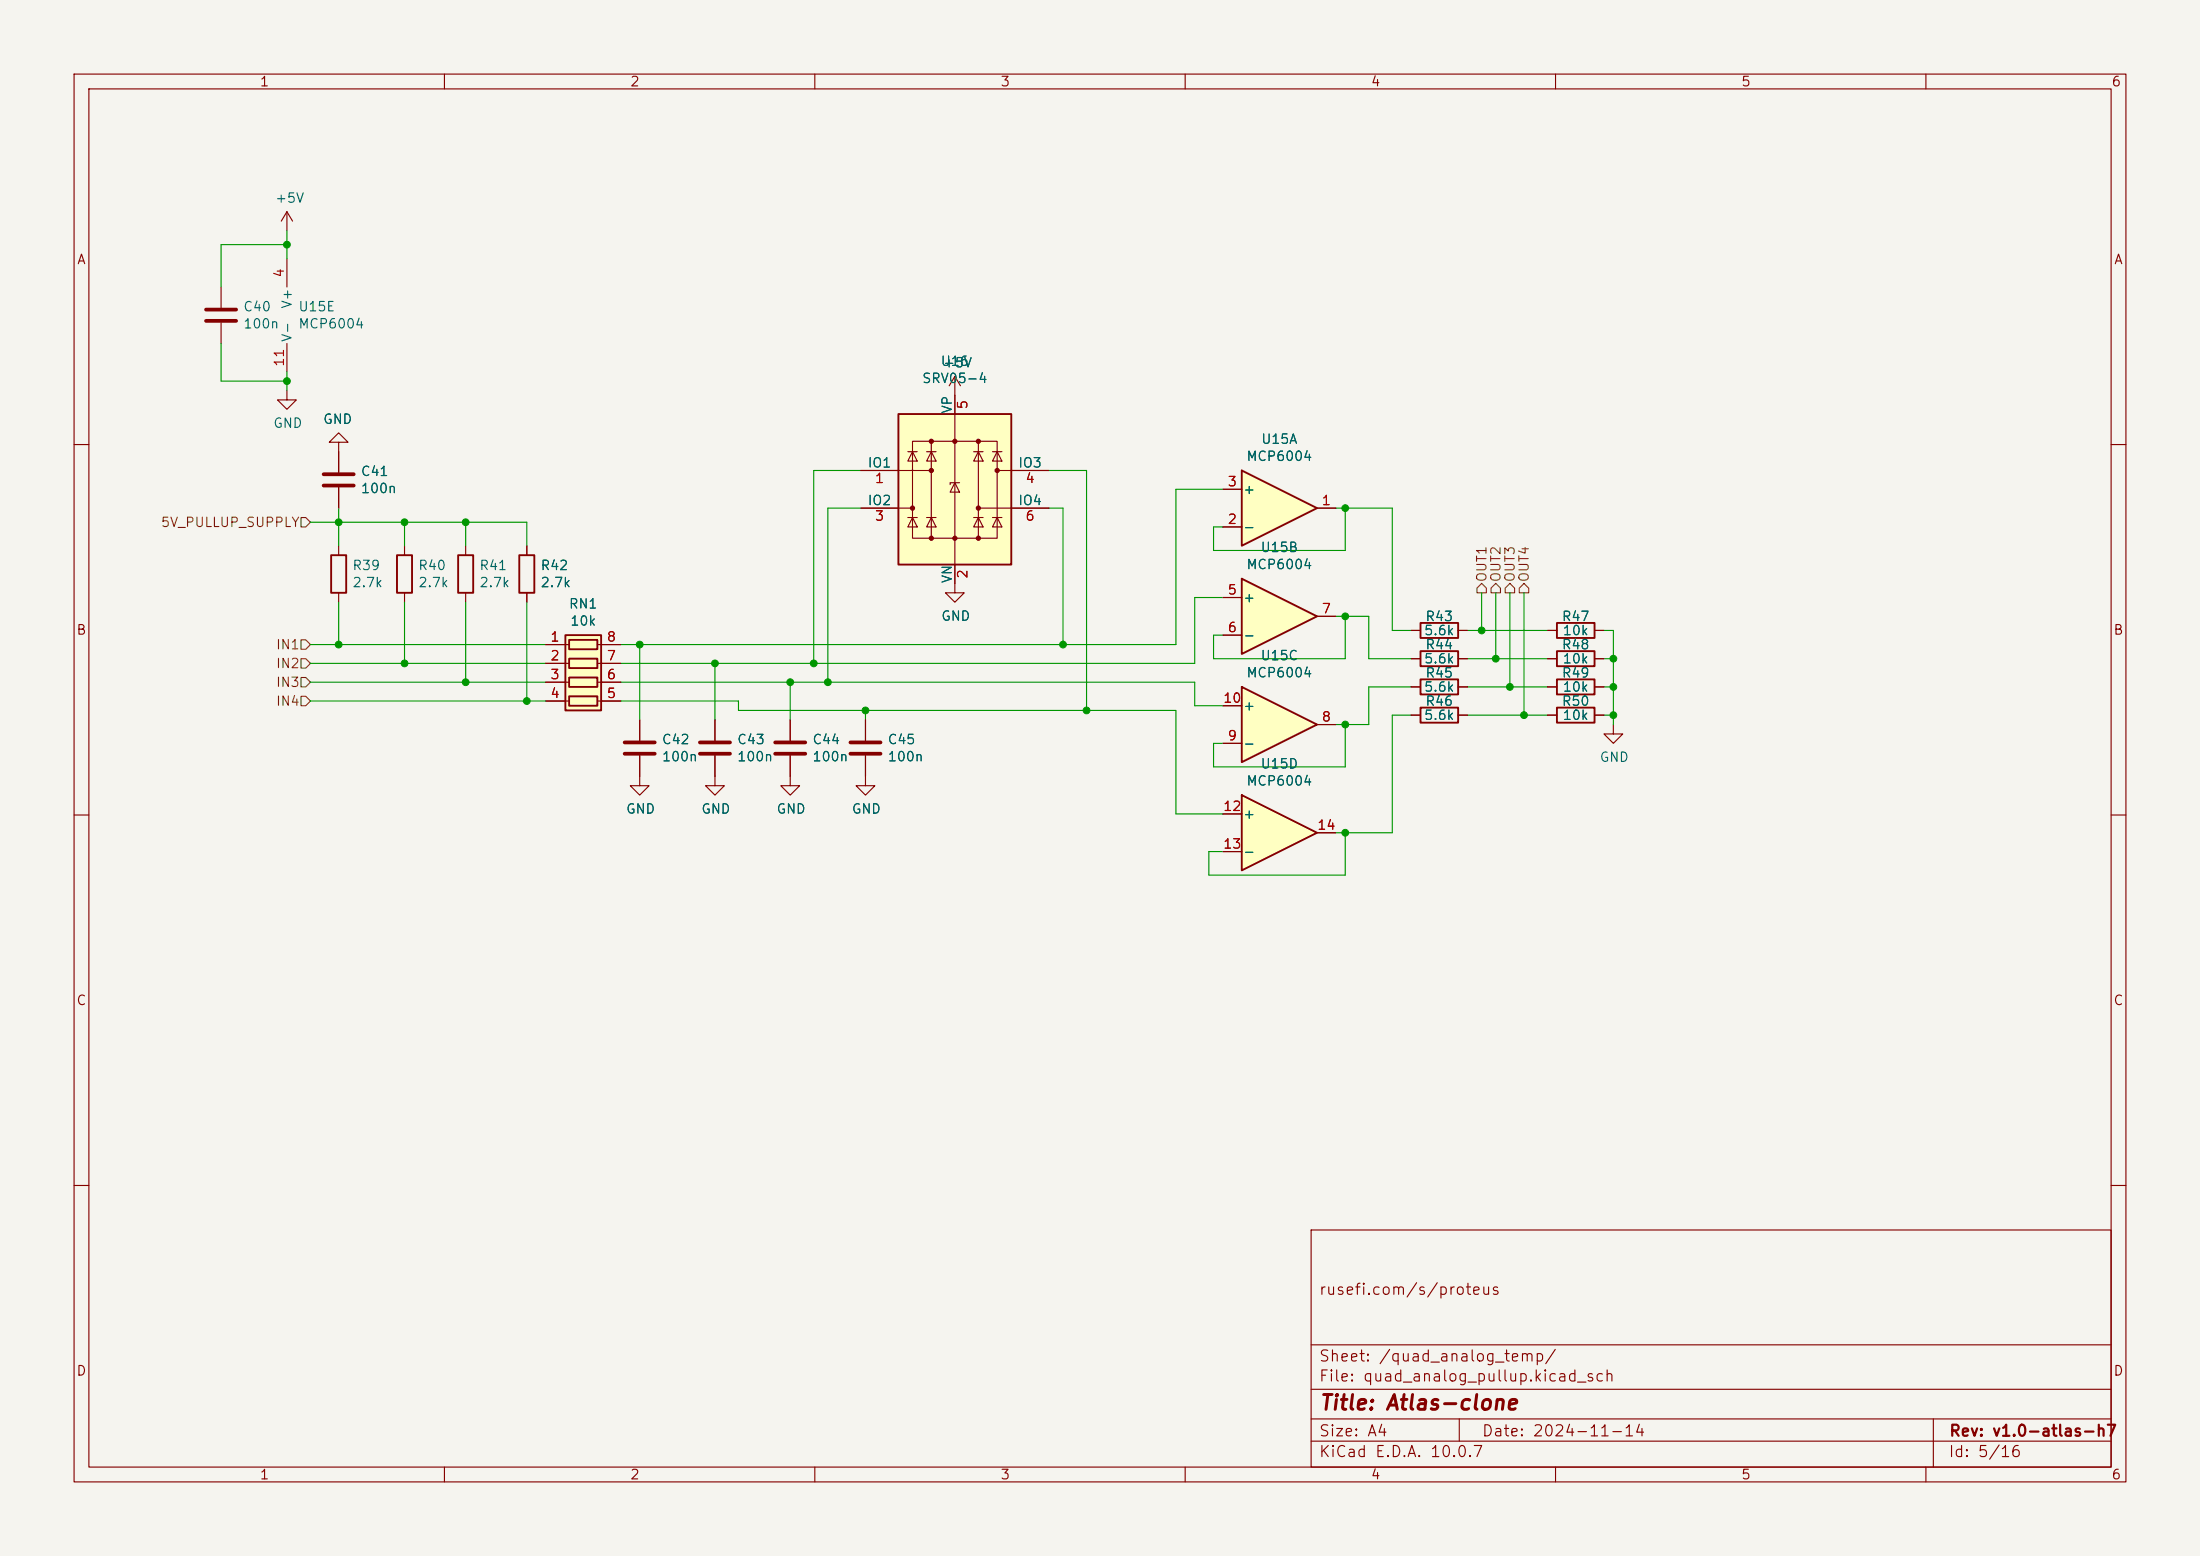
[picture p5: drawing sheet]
<svg xmlns="http://www.w3.org/2000/svg" width="297mm" height="210mm" viewBox="0 0 297 210" stroke-linecap="round" stroke-linejoin="round" font-family="sans-serif">
<path d="M0 0h297v210h-297z" fill="#f5f4ef" stroke="#f5f4ef" stroke-width=".14"/>
<g fill="none" stroke="#840000" stroke-width=".15">
<path d="M10 10h277v190h-277zM12 12h273v186h-273zM60 10v2M110 10v2M160 10v2M210 10v2M260 10v2M10 60h2M285 60h2M10 110h2M285 110h2M10 160h2"/>
<path d="M177 166h108v32h-108zM285 160h2M60 198v2M110 198v2M160 198v2M177 194.5h108M177 191.5h108M177 187.5h108M177 181.5h108M197 191.5v3M210 198v2M260 198v2"/>
<path d="M261 191.5v6.5"/>
</g>
<path d="M167.6 92.7l10.2 5.1-10.2 5.1z" fill="#ffffc2"/>
<path d="M167.6 92.7l10.2 5.1-10.2 5.1zM191.8 87.9h5v2h-5zM191.8 91.7h5v2h-5zM191.8 95.5h5v2h-5zM191.8 84.1h5v2h-5z" fill="none" stroke="#840000" stroke-width=".25"/>
<g fill="none" stroke="#840000" stroke-width=".15">
<path d="M86.4 97.2v2.7M96.5 97.2v2.7M106.7 97.2v2.7M116.8 97.2v2.7M165.1 95.3h2.5M177.8 97.8h2.5M190.5 88.9h1.3M190.5 92.7h1.3M190.5 96.5h1.3M190.5 85.1h1.3M196.8 88.9h1.3M196.8 92.7h1.3"/>
<path d="M196.8 96.5h1.3M196.8 85.1h1.3M86.4 102v4h1.2l-1.2 1.3-1.3-1.3h1.3M96.5 102v4h1.3l-1.3 1.3-1.3-1.3h1.3M106.7 102v2.8M116.8 102v4h1.3l-1.3 1.3-1.2-1.3h1.2M165.1 100.3h2.5"/>
</g>
<path d="M84.3 100.2h4.1M84.3 101.7h4.1M94.5 100.2h4.1M94.5 101.7h4.1M104.6 100.2h4.1M104.6 101.7h4.1M114.8 100.2h4.1M114.8 101.7h4.1" fill="none" stroke="#840000" stroke-width=".51"/>
<path d="M121.3 55.9h15.2v20.3h-15.2z" fill="#ffffc2"/>
<g fill="none" stroke="#840000" stroke-width=".15">
<path d="M123.2 59.6h11.4v13h-11.4zM125.7 59.6v13M128.9 50.8v29.2h1.3l-1.3 1.3-1.3-1.3h1.3M128.9 50.8l-.8 1.3M128.9 50.8l.8 1.3M132.1 59.6v13M116.2 63.5h9.5M116.2 68.6h7M122.6 61h1.2M122.6 69.9h1.2M123.2 61l.6 1.2h-1.2zM123.2 69.9l.6 1.2h-1.2z"/>
<path d="M125.1 61h1.3M125.1 69.9h1.3M125.7 61l.7 1.2h-1.3zM125.7 69.9l.7 1.2h-1.3zM128.9 65.2l.6 1.2h-1.2zM129.5 65.2h-1.2v.2M131.4 61h1.3M131.4 69.9h1.3M132.1 61l.6 1.2h-1.3zM132.1 69.9l.6 1.2h-1.3zM132.1 68.6h9.5M134 61h1.3"/>
<path d="M134 69.9h1.3M134.6 61l.7 1.2h-1.3zM134.6 69.9l.7 1.2h-1.3zM134.6 63.5h7M106.7 104.8v1.2h1.2l-1.2 1.3-1.3-1.3h1.3"/>
</g>
<path d="M121.3 55.9h15.2v20.3h-15.2z" fill="none" stroke="#840000" stroke-width=".25"/>
<g fill="#840000" stroke="#840000" stroke-width=".15">
<circle cx="123.2" cy="68.6" r=".28"/>
<circle cx="125.7" cy="59.6" r=".28"/>
<circle cx="125.7" cy="63.5" r=".28"/>
<circle cx="125.7" cy="72.6" r=".28"/>
<circle cx="128.9" cy="59.6" r=".28"/>
<circle cx="128.9" cy="72.6" r=".28"/>
<circle cx="132.1" cy="59.6" r=".28"/>
<circle cx="132.1" cy="68.6" r=".28"/>
<circle cx="132.1" cy="72.6" r=".28"/>
<circle cx="134.6" cy="63.5" r=".28"/>
</g>
<path d="M167.6 63.5l10.2 5.1-10.2 5.1z" fill="#ffffc2"/>
<path d="M167.6 63.5l10.2 5.1-10.2 5.1z" fill="none" stroke="#840000" stroke-width=".25"/>
<path d="M165.1 71.1h2.5M165.1 66h2.5M177.8 68.6h2.5" fill="none" stroke="#840000" stroke-width=".15"/>
<path d="M167.6 78.1l10.2 5.1-10.2 5.1z" fill="#ffffc2"/>
<path d="M167.6 78.1l10.2 5.1-10.2 5.1z" fill="none" stroke="#840000" stroke-width=".25"/>
<path d="M165.1 80.6h2.5M165.1 85.7h2.5M177.8 83.2h2.5" fill="none" stroke="#840000" stroke-width=".15"/>
<path d="M167.6 107.3l10.2 5.1-10.2 5.1z" fill="#ffffc2"/>
<path d="M44.7 74.9h2v5.1h-2zM53.6 74.9h2v5.1h-2zM210.2 84.1h5.1v2h-5.1zM210.2 87.9h5.1v2h-5.1zM210.2 95.5h5.1v2h-5.1zM210.2 91.7h5.1v2h-5.1zM167.6 107.3l10.2 5.1-10.2 5.1z" fill="none" stroke="#840000" stroke-width=".25"/>
<g fill="none" stroke="#840000" stroke-width=".15">
<path d="M29.8 38.7v2.8M38.7 28.6v2.5M38.7 34.9v3.8M38.7 28.6l-.7 1.2M38.7 28.6l.8 1.2M29.8 43.6v2.8M38.7 52.7v1.3h1.3l-1.3 1.2-1.2-1.2h1.2M38.7 46.4v3.8M45.7 59.7h1.3l-1.3-1.3-1.3 1.3h1.3v4.1M45.7 65.8v2.8M45.7 73.7v1.2M54.6 73.7v1.2"/>
<path d="M45.7 80v1.3M54.6 80v1.3M208.9 85.1h1.3M208.9 88.9h1.3M208.9 96.5h1.3M208.9 92.7h1.3M215.3 85.1h1.2M215.3 88.9h1.2M215.3 96.5h1.2M215.3 92.7h1.2M217.8 97.8v1.3h1.3l-1.3 1.2-1.3-1.2h1.3M165.1 109.9h2.5"/>
<path d="M165.1 114.9h2.5M177.8 112.4h2.5"/>
</g>
<path d="M27.8 41.8h4.1M27.8 43.3h4.1M43.7 64h4.1M43.7 65.5h4.1" fill="none" stroke="#840000" stroke-width=".51"/>
<path d="M76.3 85.7h4.9v10.2h-4.9z" fill="#ffffc2"/>
<path d="M61.8 74.9h2.1v5.1h-2.1zM70.1 74.9h2v5.1h-2zM76.3 85.7h4.9v10.2h-4.9zM76.8 86.4h3.8v1.2h-3.8zM76.8 88.9h3.8v1.3h-3.8zM76.8 91.4h3.8v1.3h-3.8zM76.8 94h3.8v1.3h-3.8z" fill="none" stroke="#840000" stroke-width=".25"/>
<g fill="none" stroke="#840000" stroke-width=".15">
<path d="M128.9 53.3v2.6M45.7 61v2.8M45.7 65.8v2.8M62.9 73.7v1.2M71.1 73.7v1.2M116.2 63.5h5.1M116.2 68.6h5.1M128.9 76.2v2.5M136.5 63.5h5.1M136.5 68.6h5.1M165.1 71.1h2.5M165.1 66h2.5"/>
<path d="M177.8 68.6h2.5M62.9 80v1.3M71.1 80v1.3M73.7 87h3.1M73.7 89.5h3.1M73.7 92.1h3.1M73.7 94.6h3.1M80.6 87h3.2M80.6 89.5h3.2M80.6 92.1h3.2M80.6 94.6h3.2M86.4 97.2v2.7"/>
<path d="M96.5 97.2v2.7M106.7 97.2v2.7M116.8 97.2v2.7M165.1 95.3h2.5M165.1 80.6h2.5M165.1 85.7h2.5M177.8 97.8h2.5M177.8 83.2h2.5M190.5 88.9h1.3M190.5 92.7h1.3M190.5 96.5h1.3M190.5 85.1h1.3"/>
<path d="M196.8 88.9h1.3M196.8 92.7h1.3M196.8 96.5h1.3M196.8 85.1h1.3M208.9 88.9h1.3M208.9 92.7h1.3M208.9 96.5h1.3M208.9 85.1h1.3M215.3 88.9h1.2M215.3 92.7h1.2M215.3 96.5h1.2M215.3 85.1h1.2"/>
<path d="M86.4 102v2.8M96.5 102v2.8M106.7 102v2.8M116.8 102v2.8M165.1 100.3h2.5M165.1 109.9h2.5M165.1 114.9h2.5M177.8 112.4h2.5"/>
</g>
<path d="M40.6 69.9h.7l.6 .6-.6 .6h-.7zM200 78.7l.7 .7v.6h-1.3v-.6zM201.3 79.4l.6-.7 .7 .7v.6h-1.3zM203.8 78.7l.7 .7v.6h-1.3v-.6zM205.7 78.7l.7 .7v.6h-1.3v-.6zM40.6 86.4h.7l.6 .6-.6 .6h-.7zM40.6 91.4h.7l.6 .7-.6 .6h-.7zM40.6 94h.7l.6 .6-.6 .7h-.7zM40.6 88.9h.7l.6 .6-.6 .7h-.7z" fill="none" stroke="#725600" stroke-width=".15"/>
<g fill="none" stroke="#009600" stroke-width=".15">
<path d="M38.7 31.1v3.8M38.7 33h-8.9v5.7M29.8 46.4v5h8.9M38.7 50.2v2.5M41.9 70.5h29.2v3.2M45.7 68.6v5.1M54.6 70.5v3.2M62.9 70.5v3.2M116.2 63.5h-6.3v26M116.2 68.6h-4.4v23.5M141.6 68.6h1.9v18.4M141.6 63.5h5.1v32.4"/>
<path d="M165.1 66h-6.4v21h-74.9M180.3 68.6h7.7v16.5h2.5M181.6 68.6v5.7h-17.8v-3.2h1.3M41.9 89.5h31.8M41.9 92.1h31.8M41.9 87h31.8M41.9 94.6h31.8M45.7 81.3v5.7M54.6 81.3v8.2M62.9 81.3v10.8M71.1 81.3v13.3M83.8 94.6h15.9v1.3h59v14h6.4"/>
<path d="M83.8 92.1h77.5v3.2h3.8M86.4 87v10.2M96.5 89.5v7.7M106.7 92.1v5.1M116.8 95.9v1.3M165.1 80.6h-3.8v8.9h-77.5M180.3 83.2h4.5v5.7h5.7M181.6 83.2v5.7h-17.8v-3.2h1.3M181.6 97.8v5.7h-17.8v-3.2h1.3M190.5 96.5h-2.5v15.9h-7.7M190.5 92.7h-5.7v5.1h-4.5M198.1 85.1h10.8"/>
<path d="M198.1 96.5h10.8M198.1 92.7h10.8M198.1 88.9h10.8M200 80v5.1M201.9 80v8.9M203.8 80v12.7M205.7 80v16.5M216.5 85.1h1.3v12.7M216.5 96.5h1.3M216.5 92.7h1.3M216.5 88.9h1.3M181.6 112.4v5.7h-18.4v-3.2h1.9"/>
</g>
<g fill="#009600" stroke="#009600" stroke-width=".14">
<circle cx="54.6" cy="89.5" r=".46"/>
<circle cx="45.7" cy="87" r=".46"/>
<circle cx="62.9" cy="92.1" r=".46"/>
<circle cx="62.9" cy="70.5" r=".46"/>
<circle cx="71.1" cy="94.6" r=".46"/>
<circle cx="181.6" cy="68.6" r=".46"/>
<circle cx="205.7" cy="96.5" r=".46"/>
<circle cx="203.8" cy="92.7" r=".46"/>
<circle cx="200" cy="85.1" r=".46"/>
<circle cx="111.8" cy="92.1" r=".46"/>
<circle cx="116.8" cy="95.9" r=".46"/>
<circle cx="106.7" cy="92.1" r=".46"/>
<circle cx="86.4" cy="87" r=".46"/>
<circle cx="96.5" cy="89.5" r=".46"/>
<circle cx="109.9" cy="89.5" r=".46"/>
<circle cx="181.6" cy="97.8" r=".46"/>
<circle cx="181.6" cy="83.2" r=".46"/>
<circle cx="143.5" cy="87" r=".46"/>
<circle cx="146.7" cy="95.9" r=".46"/>
<circle cx="181.6" cy="112.4" r=".46"/>
<circle cx="45.7" cy="70.5" r=".46"/>
<circle cx="54.6" cy="70.5" r=".46"/>
<circle cx="38.7" cy="51.4" r=".46"/>
<circle cx="38.7" cy="33" r=".46"/>
<circle cx="217.8" cy="88.9" r=".46"/>
<circle cx="217.8" cy="92.7" r=".46"/>
<circle cx="201.9" cy="88.9" r=".46"/>
<circle cx="217.8" cy="96.5" r=".46"/>
</g>
<text font-size="2" fill="#840000" x="178" y="190.8">Title: Atlas-clone</text>
<g font-size="1.5" fill="#840000">
<text x="178" y="175.1">rusefi.com/s/proteus</text>
<text x="178" y="184.1">Sheet: /quad_analog_temp/</text>
<text x="178" y="186.8">File: quad_analog_pullup.kicad_sch</text>
<text x="178" y="197">KiCad E.D.A. 10.0.7</text>
<text x="178" y="194.2">Size: A4</text>
<text x="200" y="194.2">Date: 2024-11-14</text>
<text x="263" y="197">Id: 5/16</text>
<text x="263" y="194.2">Rev: v1.0-atlas-h7</text>
</g>
<g font-size="1.3" fill="#840000">
<text x="35" y="12">1</text>
<text x="85" y="12">2</text>
<text x="135" y="12">3</text>
<text x="185" y="12">4</text>
<text x="235" y="12">5</text>
<text x="285" y="12">6</text>
<text x="10.3" y="36">A</text>
<text x="285.3" y="36">A</text>
<text x="10.2" y="86">B</text>
<text x="285.2" y="86">B</text>
<text x="10.2" y="136">C</text>
<text x="285.2" y="136">C</text>
<text x="10.2" y="186">D</text>
<text x="285.2" y="186">D</text>
<text x="35" y="200">1</text>
<text x="85" y="200">2</text>
<text x="135" y="200">3</text>
<text x="185" y="200">4</text>
<text x="235" y="200">5</text>
<text x="285" y="200">6</text>
</g>
<g font-size="1.3" fill="#006464">
<text x="37.1" y="27.7">+5V</text>
<text x="39.7" y="41.8" transform="rotate(-90 39.7 41.8)">V+</text>
<text x="32.8" y="42.3">C40</text>
<text x="32.8" y="44.7">100n</text>
<text x="39.7" y="46.3" transform="rotate(-90 39.7 46.3)">V-</text>
<text x="40.2" y="42.3">U15E</text>
<text x="40.2" y="44.7">MCP6004</text>
<text x="124.4" y="52">SRV05-4</text>
<text x="126.9" y="49.7">U16</text>
<text x="127.2" y="49.9">+5V</text>
<text x="36.8" y="58.1">GND</text>
<text x="43.5" y="57.5">GND</text>
<text x="128.8" y="55.9" transform="rotate(-90 128.8 55.9)">VP</text>
<text x="48.6" y="64.6">C41</text>
<text x="117" y="63.4">IO1</text>
<text x="137.4" y="63.4">IO3</text>
<text x="168.2" y="62.5">MCP6004</text>
<text x="170.2" y="60.2">U15A</text>
<text x="48.6" y="66.9">100n</text>
<text x="117" y="68.5">IO2</text>
<text x="137.4" y="68.5">IO4</text>
<text x="167.7" y="67">+</text>
<text x="47.5" y="77.3">R39</text>
<text x="56.4" y="77.3">R40</text>
<text x="64.6" y="77.3">R41</text>
<text x="72.9" y="77.3">R42</text>
<text x="167.7" y="72.1">-</text>
<text x="168.2" y="77.1">MCP6004</text>
<text x="170.1" y="74.8">U15B</text>
<text x="47.5" y="79.6">2.7k</text>
<text x="56.4" y="79.6">2.7k</text>
<text x="64.6" y="79.6">2.7k</text>
<text x="72.9" y="79.6">2.7k</text>
<text x="76.7" y="82.4">RN1</text>
<text x="128.8" y="78.8" transform="rotate(-90 128.8 78.8)">VN</text>
<text x="167.7" y="81.6">+</text>
<text x="76.9" y="84.8">10k</text>
<text x="127" y="84.1">GND</text>
<text x="167.7" y="86.7">-</text>
<text x="170.1" y="89.4">U15C</text>
<text x="192.2" y="89.9">5.6k</text>
<text x="192.2" y="86.1">5.6k</text>
<text x="192.3" y="88">R44</text>
<text x="192.3" y="84.1">R43</text>
<text x="210.8" y="84.1">R47</text>
<text x="210.8" y="88">R48</text>
<text x="210.9" y="86.1">10k</text>
<text x="210.9" y="89.9">10k</text>
<text x="168.2" y="91.7">MCP6004</text>
<text x="192.2" y="93.7">5.6k</text>
<text x="192.3" y="91.8">R45</text>
<text x="192.3" y="95.6">R46</text>
<text x="210.8" y="95.6">R50</text>
<text x="210.8" y="91.8">R49</text>
<text x="210.9" y="93.7">10k</text>
<text x="89.3" y="100.8">C42</text>
<text x="99.4" y="100.8">C43</text>
<text x="109.6" y="100.8">C44</text>
<text x="119.7" y="100.8">C45</text>
<text x="167.7" y="101.3">-</text>
<text x="167.7" y="96.2">+</text>
<text x="192.2" y="97.5">5.6k</text>
<text x="210.9" y="97.5">10k</text>
<text x="89.3" y="103.1">100n</text>
<text x="99.4" y="103.1">100n</text>
<text x="109.6" y="103.1">100n</text>
<text x="119.7" y="103.1">100n</text>
<text x="168.2" y="106.3">MCP6004</text>
<text x="170.1" y="104">U15D</text>
<text x="215.9" y="103.1">GND</text>
<text x="84.4" y="110.1">GND</text>
<text x="94.6" y="110.1">GND</text>
<text x="104.7" y="110.1">GND</text>
<text x="114.9" y="110.1">GND</text>
<text x="167.7" y="110.8">+</text>
<text x="167.7" y="115.9">-</text>
</g>
<g font-size="1.3" fill="#a90000">
<text x="38.7" y="37.6" transform="rotate(-90 38.7 37.6)">4</text>
<text x="38.7" y="49.6" transform="rotate(-90 38.7 49.6)">11</text>
<text x="130.9" y="55.3" transform="rotate(-90 130.9 55.3)">5</text>
<text x="118" y="65.5">1</text>
<text x="138.3" y="65.5">4</text>
<text x="165.6" y="66">3</text>
<text x="118" y="70.6">3</text>
<text x="138.3" y="70.6">6</text>
<text x="165.6" y="71">2</text>
<text x="178.3" y="68.5">1</text>
<text x="130.9" y="78.2" transform="rotate(-90 130.9 78.2)">2</text>
<text x="165.6" y="80.6">5</text>
<text x="178.3" y="83.1">7</text>
<text x="74.2" y="86.9">1</text>
<text x="74.2" y="89.5">2</text>
<text x="81.8" y="89.5">7</text>
<text x="81.8" y="86.9">8</text>
<text x="165.6" y="85.6">6</text>
<text x="74.2" y="92">3</text>
<text x="74.2" y="94.5">4</text>
<text x="81.8" y="94.5">5</text>
<text x="81.8" y="92">6</text>
<text x="165" y="95.2">10</text>
<text x="165.6" y="100.2">9</text>
<text x="178.3" y="97.7">8</text>
<text x="165" y="109.8">12</text>
<text x="177.7" y="112.3">14</text>
<text x="165" y="114.9">13</text>
</g>
<g font-size="1.3" fill="#725600">
<text x="21.6" y="71.4">5V_PULLUP_SUPPLY</text>
<text x="201" y="78.7" transform="rotate(-90 201 78.7)">OUT1</text>
<text x="202.9" y="78.7" transform="rotate(-90 202.9 78.7)">OUT2</text>
<text x="204.8" y="78.7" transform="rotate(-90 204.8 78.7)">OUT3</text>
<text x="206.7" y="78.7" transform="rotate(-90 206.7 78.7)">OUT4</text>
<text x="37.2" y="88">IN1</text>
<text x="37.2" y="93">IN3</text>
<text x="37.2" y="95.6">IN4</text>
<text x="37.2" y="90.5">IN2</text>
</g>
</svg>
